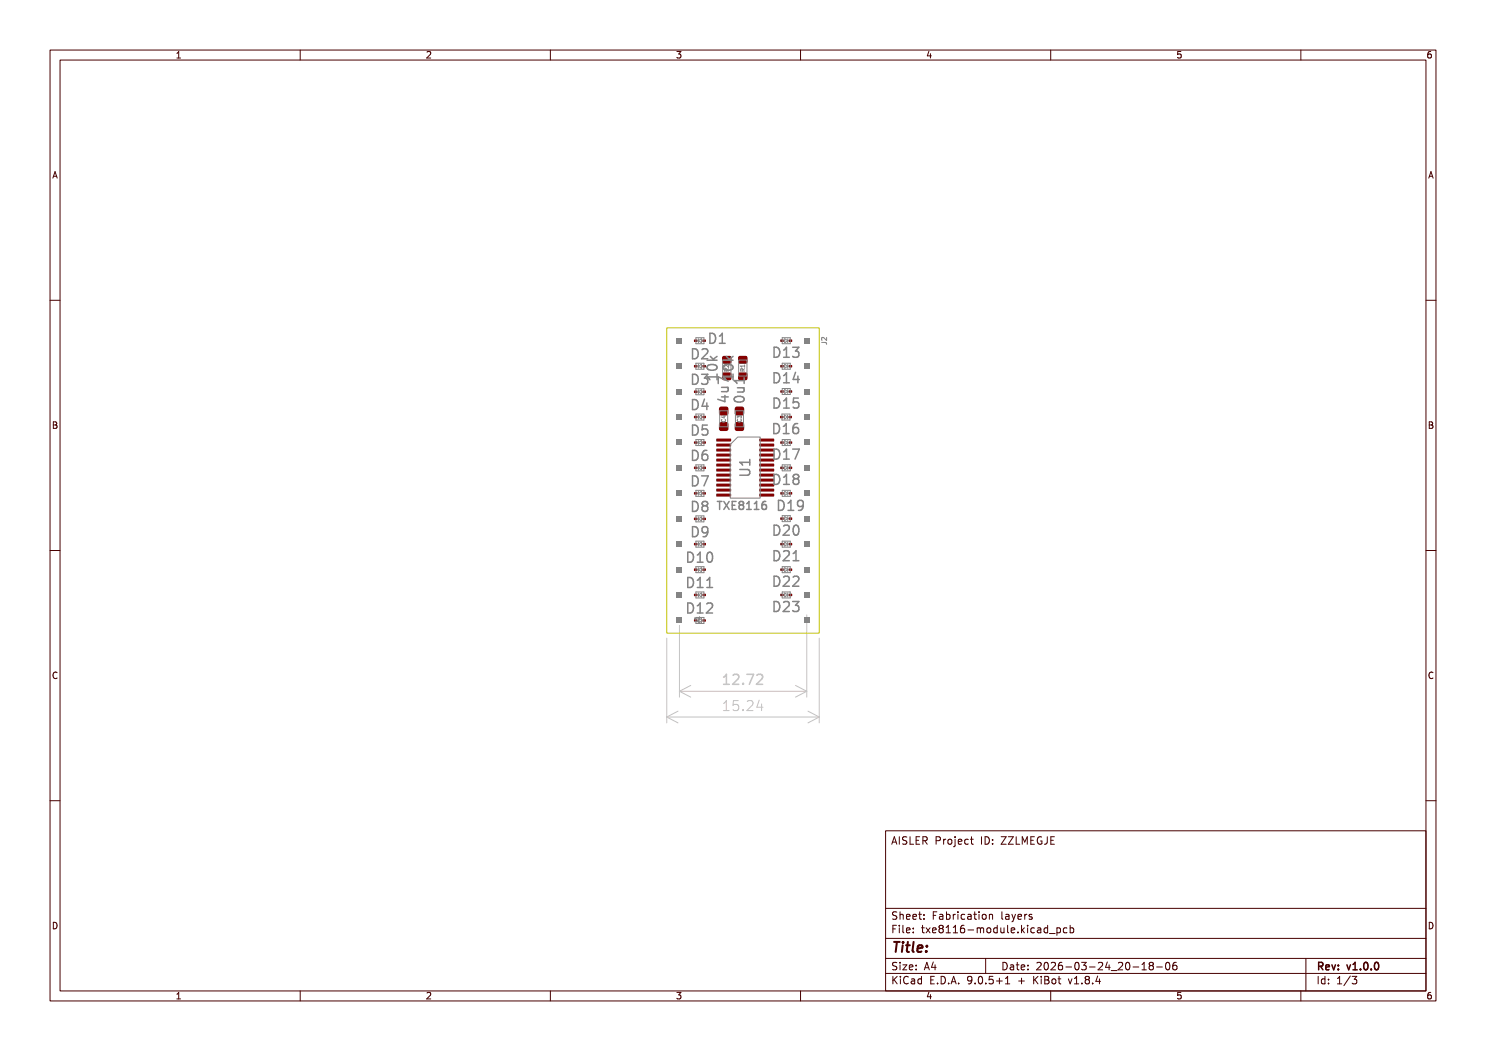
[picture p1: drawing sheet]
<svg xmlns="http://www.w3.org/2000/svg" width="297mm" height="210mm" viewBox="0 0 297 210" stroke-linecap="round" stroke-linejoin="round" font-family="sans-serif">
<g fill="#840000">
<path d="M143.8 84.5l.3-.2 1.4 .2 .1 .3-.1 1.2-.4 .1-1.3-.1-.1-.3z" fill-rule="evenodd"/>
<path d="M143.8 81.4l.3-.2 1.4 .2 .1 .3-.1 1.2-.4 .1-1.3-.1-.1-.3z" fill-rule="evenodd"/>
<path d="M157.6 83.1h.6l.1 .4-.7 .1z" fill-rule="evenodd"/>
<path d="M155.9 83.1h.6l.1 .4-.6 .1z" fill-rule="evenodd"/>
<path d="M138.7 73l.6-.1 .1 .5h-.6z" fill-rule="evenodd"/>
<path d="M140.4 73l.6-.1 .1 .5h-.7z" fill-rule="evenodd"/>
<path d="M138.7 98.4l.6-.1 .1 .5h-.6z" fill-rule="evenodd"/>
<path d="M140.4 98.4l.6-.1 .1 .5h-.7z" fill-rule="evenodd"/>
<path d="M157.7 73l.6-.1v.5h-.6z" fill-rule="evenodd"/>
<path d="M156 73l.6-.1 .1 .5h-.7z" fill-rule="evenodd"/>
<path d="M138.7 88.2h.6l.1 .4-.6 .1z" fill-rule="evenodd"/>
<path d="M140.4 88.2h.6l.1 .4-.7 .1z" fill-rule="evenodd"/>
<path d="M138.7 108.5h.6l.1 .4-.6 .1z" fill-rule="evenodd"/>
<path d="M140.4 108.5h.6l.1 .4-.7 .1z" fill-rule="evenodd"/>
<path d="M157.7 113.6h.6v.4l-.6 .1z" fill-rule="evenodd"/>
<path d="M156 113.6h.6l.1 .4-.7 .1z" fill-rule="evenodd"/>
<path d="M138.7 123.8l.6-.1 .1 .5h-.6z" fill-rule="evenodd"/>
<path d="M140.4 123.8l.6-.1 .1 .5h-.7z" fill-rule="evenodd"/>
<path d="M144.4 71.2l.3-.1 1.4 .1 .1 .3-.1 1.1-.3 .1-1.4-.1-.1-.3z" fill-rule="evenodd"/>
<path d="M144.4 74.5l.3-.1 1.4 .1 .1 .3-.1 1.1-.3 .1-1.4-.1-.1-.3z" fill-rule="evenodd"/>
<path d="M157.7 78h.6v.4l-.6 .1z" fill-rule="evenodd"/>
<path d="M156 78h.6l.1 .4-.7 .1z" fill-rule="evenodd"/>
<path d="M157.7 98.4l.6-.1v.5h-.6z" fill-rule="evenodd"/>
<path d="M156 98.4l.6-.1 .1 .5h-.7z" fill-rule="evenodd"/>
<path d="M143.2 87.7l2.8-.1 .1 .1v.4l-.1 .1h-2.7l-.1-.1z" fill-rule="evenodd"/>
<path d="M143.2 88.7l2.8-.1 .1 .1v.4l-.1 .1h-2.7l-.2-.1z" fill-rule="evenodd"/>
<path d="M143.2 89.7l2.8-.1 .1 .1v.4l-.1 .1h-2.7l-.1-.1z" fill-rule="evenodd"/>
<path d="M143.2 90.7l2.8-.1 .1 .1v.4l-.1 .1h-2.7l-.1-.1z" fill-rule="evenodd"/>
<path d="M143.2 91.7l2.8-.1 .1 .1v.4l-.1 .1h-2.7l-.2-.1z" fill-rule="evenodd"/>
<path d="M143.2 92.7l2.8-.1 .1 .1v.4l-.1 .1h-2.7l-.1-.1z" fill-rule="evenodd"/>
<path d="M143.2 93.7l2.8-.1 .1 .1v.4l-.1 .1h-2.7l-.1-.1z" fill-rule="evenodd"/>
<path d="M143.2 94.7l2.8-.1 .1 .1v.4l-.1 .1h-2.7l-.2-.1z" fill-rule="evenodd"/>
<path d="M143.2 95.7l2.8-.1 .1 .1v.4l-.1 .1h-2.7l-.1-.1z" fill-rule="evenodd"/>
<path d="M143.2 96.7l2.8-.1 .1 .1v.4l-.1 .1h-2.7l-.1-.1z" fill-rule="evenodd"/>
<path d="M143.2 97.7l2.8-.1 .1 .1v.4l-.1 .1h-2.7l-.2-.1z" fill-rule="evenodd"/>
<path d="M143.2 98.7l2.8-.1 .1 .1v.4l-.1 .1h-2.7l-.1-.1z" fill-rule="evenodd"/>
<path d="M151.8 98.7l2.8-.1 .1 .1v.4l-.1 .1h-2.7l-.1-.1z" fill-rule="evenodd"/>
<path d="M151.8 97.7l2.8-.1 .1 .1v.4l-.1 .1h-2.7l-.2-.1z" fill-rule="evenodd"/>
<path d="M151.8 96.7l2.8-.1 .1 .1v.4l-.1 .1h-2.7l-.1-.1z" fill-rule="evenodd"/>
<path d="M151.8 95.7l2.8-.1 .1 .1v.4l-.1 .1h-2.7l-.1-.1z" fill-rule="evenodd"/>
<path d="M151.8 94.7l2.8-.1 .1 .1v.4l-.1 .1h-2.7l-.2-.1z" fill-rule="evenodd"/>
<path d="M151.8 93.7l2.8-.1 .1 .1v.4l-.1 .1h-2.7l-.1-.1z" fill-rule="evenodd"/>
<path d="M151.8 92.7l2.8-.1 .1 .1v.4l-.1 .1h-2.7l-.1-.1z" fill-rule="evenodd"/>
<path d="M151.8 91.7l2.8-.1 .1 .1v.4l-.1 .1h-2.7l-.2-.1z" fill-rule="evenodd"/>
<path d="M151.8 90.7l2.8-.1 .1 .1v.4l-.1 .1h-2.7l-.1-.1z" fill-rule="evenodd"/>
<path d="M151.8 89.7l2.8-.1 .1 .1v.4l-.1 .1h-2.7l-.1-.1z" fill-rule="evenodd"/>
<path d="M151.8 88.7l2.8-.1 .1 .1v.4l-.1 .1h-2.7l-.2-.1z" fill-rule="evenodd"/>
<path d="M151.8 87.7l2.8-.1 .1 .1v.4l-.1 .1h-2.7l-.1-.1z" fill-rule="evenodd"/>
<path d="M157.7 118.7l.6-.1v.5h-.6z" fill-rule="evenodd"/>
<path d="M156 118.7l.6-.1 .1 .5h-.7z" fill-rule="evenodd"/>
<path d="M157.7 88.2h.6v.4l-.6 .1z" fill-rule="evenodd"/>
<path d="M156 88.2h.6l.1 .4-.7 .1z" fill-rule="evenodd"/>
<path d="M157.7 93.3l.6-.1v.5h-.6z" fill-rule="evenodd"/>
<path d="M156 93.3l.6-.1 .1 .5h-.7z" fill-rule="evenodd"/>
<path d="M147 84.5l.3-.2 1.3 .2 .1 .3-.1 1.2-.3 .1-1.3-.1-.2-.3z" fill-rule="evenodd"/>
<path d="M147 81.4l.3-.2 1.3 .2 .1 .3-.1 1.2-.3 .1-1.3-.1-.2-.3z" fill-rule="evenodd"/>
<path d="M157.7 108.5h.6v.4l-.6 .1z" fill-rule="evenodd"/>
<path d="M156 108.5h.6l.1 .4-.7 .1z" fill-rule="evenodd"/>
<path d="M138.7 118.7l.6-.1 .1 .5h-.6z" fill-rule="evenodd"/>
<path d="M140.4 118.7l.6-.1 .1 .5h-.7z" fill-rule="evenodd"/>
<path d="M138.7 83.1h.6l.1 .4-.6 .1z" fill-rule="evenodd"/>
<path d="M140.4 83.1h.6l.1 .4-.7 .1z" fill-rule="evenodd"/>
<path d="M138.7 93.3l.6-.1 .1 .5h-.6z" fill-rule="evenodd"/>
<path d="M140.4 93.3l.6-.1 .1 .5h-.7z" fill-rule="evenodd"/>
<path d="M147.6 71.2l.3-.1 1.4 .1 .1 .3-.1 1.1-.3 .1-1.4-.1-.1-.3z" fill-rule="evenodd"/>
<path d="M147.6 74.5l.3-.1 1.4 .1 .1 .3-.1 1.1-.3 .1-1.4-.1-.1-.3z" fill-rule="evenodd"/>
<path d="M138.7 67.9l.6-.1 .1 .5h-.6z" fill-rule="evenodd"/>
<path d="M140.4 67.9l.6-.1 .1 .5h-.7z" fill-rule="evenodd"/>
<path d="M157.7 103.4h.6v.4l-.6 .1z" fill-rule="evenodd"/>
<path d="M156 103.4h.6l.1 .4-.7 .1z" fill-rule="evenodd"/>
<path d="M157.7 67.9l.6-.1v.5h-.6z" fill-rule="evenodd"/>
<path d="M156 67.9l.6-.1 .1 .5h-.7z" fill-rule="evenodd"/>
<path d="M138.7 78.1l.6-.1 .1 .5h-.6z" fill-rule="evenodd"/>
<path d="M140.4 78.1l.6-.1 .1 .5h-.7z" fill-rule="evenodd"/>
<path d="M138.7 113.6h.6l.1 .4-.6 .1z" fill-rule="evenodd"/>
<path d="M140.4 113.6h.6l.1 .4-.7 .1z" fill-rule="evenodd"/>
<path d="M138.7 103.5l.6-.1 .1 .5h-.6z" fill-rule="evenodd"/>
<path d="M140.4 103.5l.6-.1 .1 .5h-.7z" fill-rule="evenodd"/>
</g>
<path d="M144.6 136.7h1.2M144.6 135.3l.6-.6v2M146.5 134.9l.3-.2 .7 .1a.54 .54 0 0 1 .1 .8l-1.2 1.1h1.3M148.5 136.5v.2M149.3 134.7h1.3l-.8 2M151.3 134.9l.3-.2 .6 .1a.54 .54 0 0 1 .1 .8l-1.1 1.1h1.2" fill="none" stroke="#c2c2c2" stroke-width=".3"/>
<g fill="none" stroke="#c2c2c2" stroke-width=".2">
<path d="M133.3 127.5v16.9M135.8 125v14.3M135.8 138.1h25.4M135.8 138.1l2.3 1.2M138.1 137l-2.3 1.1M147.5 140h-.9l-.1 .9 .3-.1h.7l.1 .3-.1 .7-.2 .2h-.5l-.3-.2M151.7 139.9l-.4 1.4h1.2M159 137l2.2 1.1M161.2 122.9v16.4M161.2 138.1l-2.2 1.2M163.7 127.5v16.9M133.3 143.3h30.4"/>
<path d="M133.3 143.3l2.2 1.1M135.5 142.1l-2.2 1.2M144.6 142h1.1M144.6 140.6l.6-.6v2M148.5 141.8v.2M149.4 140.2l.2-.2 .7 .1a.54 .54 0 0 1 .1 .7l-1.1 1.2h1.2M152.2 140.7v1.3M161.5 142.1l2.2 1.2M163.7 143.3l-2.2 1.1"/>
</g>
<g fill="none" stroke="#848484" stroke-width=".3">
<path d="M138.4 69.7a1.01 1.01 0 0 1 1.2 1 1.01 1.01 0 0 1-1.2 1zM138.4 74.8a1.01 1.01 0 0 1 1.2 1 1.01 1.01 0 0 1-1.2 1zM138.4 79.8a1.01 1.01 0 0 1 1.2 1 1.01 1.01 0 0 1-1.2 1zM140.2 74.8h1.3l-.7 .8a.54 .54 0 0 1 .7 .3v.5l-.2 .3-.8 .1-.3-.2M140.3 69.9l.3-.2 .7 .1a.54 .54 0 0 1 .1 .7l-1.2 1.2h1.3M140.8 79.7l-.5 1.5h1.3M141.3 72h2M141.4 73.1a1.33 1.33 0 0 1 1.9 .2v.2a1.25 1.25 0 0 1-2 0zM141.9 66.6a1.01 1.01 0 0 1 1.1 1 1.01 1.01 0 0 1-1.1 1zM142 71.2l.7 .8M143.3 74.7v1.2M143.3 75.3h-2l.6 .6"/>
<path d="M143.3 71.2l-.8 .6M143.8 68.6h1.1M143.8 67.2l.6-.6v2M144.2 79.3h1.4M144.2 77.4h1.4M144.5 72h2M144.6 73.1a1.33 1.33 0 0 1 1.9 .2v.2a1.25 1.25 0 0 1-2 0zM144.9 79v1.3l-1.4-.5M145.2 71.2l.7 .8M145.4 77.4a.5 .5 0 0 1-.1 .9h-1.1M145.6 76.2l-2-.9v1.3M146.5 75.3h-2l.6 .6"/>
<path d="M146.5 74.7v1.2M146.5 71.2l-.8 .6M146.8 79.5a1.33 1.33 0 0 1 1.9 .2v.2a1.25 1.25 0 0 1-2 0zM147.4 77.5h1.3M148.5 77.5a.5 .5 0 0 1-.1 .8h-1M148.7 75.5v1.1M148.7 76.1h-2l.6 .5M154.7 69.4a1.01 1.01 0 0 1 1.2 1 1.01 1.01 0 0 1-1.2 1zM154.7 74.5a1.01 1.01 0 0 1 1.2 1 1.01 1.01 0 0 1-1.2 1zM154.7 79.5a1.01 1.01 0 0 1 1.2 1 1.01 1.01 0 0 1-1.2 1zM156.6 76.5h1.2M156.6 70l.6-.6v2"/>
<path d="M156.6 75.1l.6-.6v2M156.6 71.4h1.2M158.4 69.4h1.3l-.7 .8a.54 .54 0 0 1 .7 .3v.5l-.2 .3-.8 .1-.3-.2M159 74.4l-.5 1.4h1.3M159.5 75.2v1.3M159.6 79.5h-1l-.1 1 .3-.2 .7 .1 .2 .3-.1 .6-.3 .2h-.5l-.3-.2M138.4 84.9a1.01 1.01 0 0 1 1.2 1 1.01 1.01 0 0 1-1.2 1zM138.4 90a1.01 1.01 0 0 1 1.2 1 1.01 1.01 0 0 1-1.2 1zM138.4 95.1a1.01 1.01 0 0 1 1.2 1 1.01 1.01 0 0 1-1.2 1zM140.2 95.1h1.4l-.9 2M141.3 90a.79 .79 0 0 0-1 .8v.8l.2 .3 .6 .1 .3-.2 .1-.7-.2-.3h-.6l-.4 .3M141.3 80.5v1.3"/>
<path d="M141.4 84.9h-1l-.1 1 .3-.2 .7 .1 .2 .3-.1 .6-.3 .2h-.5l-.3-.2M147.9 93.8h1.6l.4 .4v.4l-.4 .4h-1.6M149.9 92.4h-2l.5 .6M149.9 91.8v1.2M154.7 84.6a1.01 1.01 0 0 1 1.1 1 1.01 1.01 0 0 1-1.1 1zM154.7 94.8a1.01 1.01 0 0 1 1.2 1 1.01 1.01 0 0 1-1.2 1zM154.7 89.7a1.01 1.01 0 0 1 1.2 1 1.01 1.01 0 0 1-1.2 1zM155.6 100a1.01 1.01 0 0 1 1.1 1 1.01 1.01 0 0 1-1.1 1zM156.6 86.6h1.1M156.6 85.2l.5-.6v2M156.6 80.1l.6-.6v2M156.6 90.3l.6-.6v2"/>
<path d="M156.6 95.4l.6-.6v2M156.6 81.5h1.2M156.6 91.7h1.2M156.6 96.8h1.2M158.4 89.7h1.4l-.9 2M158.9 95.6l-.4-.3 .1-.3 .3-.2 .6 .1 .2 .3-.1 .3-.3 .1M158.9 95.6l-.4 .4v.4l.4 .4h.4l.4-.4v-.4l-.4-.4M158.9 95.6h.4M159.4 84.6a.79 .79 0 0 0-.9 .9v.8l.2 .2 .5 .1 .3-.2 .1-.6-.2-.3-.5-.1-.4 .4M137.5 110.3a1.01 1.01 0 0 1 1.1 1 1.01 1.01 0 0 1-1.1 1zM137.5 115.4a1.01 1.01 0 0 1 1.1 1 1.01 1.01 0 0 1-1.1 1zM138.4 100.2a1.01 1.01 0 0 1 1.2 1 1.01 1.01 0 0 1-1.2 1z"/>
<path d="M138.4 105.2a1.01 1.01 0 0 1 1.2 1 1.01 1.01 0 0 1-1.2 1zM139.4 110.9l.5-.6v2M139.4 116l.5-.6v2M139.4 117.4h1.1M139.4 112.3h1.1M140.7 101l-.4-.3 .1-.3 .3-.2h.4l.4 .4-.1 .3-.3 .1M140.7 101l-.4 .4v.4l.4 .4h.4l.4-.4v-.4l-.4-.4M140.7 101h.4M141.3 117.4h1.1M141.3 116l.5-.6v2M141.5 106.1l-.4 .4-.6-.1-.2-.3v-.5l.2-.3 .6-.1 .3 .2a1.32 1.32 0 0 1-.5 1.8h-.4M141.5 110.5l.4-.2a1.25 1.25 0 0 1 0 2h-.2a1.22 1.22 0 0 1-.2-1.8z"/>
<path d="M143.4 100.2h.9M143.8 100.2v1.6M144.7 100.2l1 1.6M145.7 100.2l-1 1.6M146.3 101h.6M147.1 100.2h-.8v1.6h.8M148 100.9l-.3-.3 .3-.4h.3l.3 .3-.3 .4M148 100.9l-.3 .3 .1 .4 .2 .2 .5-.1 .1-.2v-.3l-.3-.3M148 100.9h.3M149.2 101.8h1M149.2 100.7l.5-.5v1.6M150.8 101.8h.9"/>
<path d="M150.8 100.7l.4-.5v1.6M153 100.2a.64 .64 0 0 0-.7 .7v.6l.1 .2 .5 .1 .2-.2 .1-.5-.2-.2-.4-.1-.3 .3M154.7 104.9a1.01 1.01 0 0 1 1.2 1 1.01 1.01 0 0 1-1.2 1zM154.7 110a1.01 1.01 0 0 1 1.2 1 1.01 1.01 0 0 1-1.2 1zM154.7 115.1a1.01 1.01 0 0 1 1.2 1 1.01 1.01 0 0 1-1.2 1zM156.6 115.3l.3-.2 .7 .1a.54 .54 0 0 1 .1 .8l-1.2 1.1h1.3M156.6 105.1l.3-.2 .7 .1a.54 .54 0 0 1 .1 .8l-1.2 1.1h1.3M156.6 110.2l.3-.2 .7 .1a.54 .54 0 0 1 .1 .8l-1.2 1.1h1.3M157.5 102h1.1M157.5 100.6l.6-.6v2M158.5 115.3l.3-.2 .7 .1a.54 .54 0 0 1 .1 .8l-1.2 1.1h1.3M158.5 112h1.2"/>
<path d="M158.5 110.6l.6-.6v2M158.8 105l.4-.1a1.25 1.25 0 0 1 0 2h-.2a1.33 1.33 0 0 1-.2-1.9zM160.5 100.8l-.3 .4-.6-.1-.2-.3v-.4l.2-.3 .6-.1 .2 .2a1.32 1.32 0 0 1-.4 1.8h-.4M137.5 120.5a1.01 1.01 0 0 1 1.1 1 1.01 1.01 0 0 1-1.1 1zM139.4 122.5h1.1M139.4 121.1l.5-.6v2M141.3 120.7l.3-.2 .6 .1a.54 .54 0 0 1 .1 .7l-1.1 1.2h1.2M154.7 120.2a1.01 1.01 0 0 1 1.2 1 1.01 1.01 0 0 1-1.2 1zM156.6 120.4l.3-.2 .7 .1a.54 .54 0 0 1 .1 .7l-1.2 1.2h1.3M158.4 120.2h1.3l-.7 .8a.54 .54 0 0 1 .7 .3v.5l-.2 .3-.8 .1-.3-.2"/>
</g>
<g fill="none" stroke="#848484" stroke-width=".2">
<path d="M139.1 72.6h1.6v1.2h-1.6zM139.4 73.2h.2M139.6 73.2l.6-.4v.8zM139.6 72.8v.8M140.2 73.2h.2M144.4 72h1.7v3.1h-1.7zM145.2 74.1v-.3l-.3-.1-.1 .4h.8M145.6 73.7l-.4 .2M145.6 72.9v.5l-.5-.5-.3 .2 .1 .3M148.4 74.1v-.3l-.3-.1-.1 .4h.8M148.8 73.7l-.4 .2M148.8 72.9v.5"/>
<path d="M148.8 73.2h-.8l.3 .2M156.3 72.6h1.6v1.2h-1.6zM156.6 73.2h.2M156.8 72.8l.6 .4-.6 .4zM157.4 73.2h.2M157.4 72.8v.8M164.2 68.4l.9 .1 .1 .3M165.2 67.4v.6l-.7-.6-.3 .2 .1 .4M139.1 87.8h1.6v1.2h-1.6zM139.1 98h1.6v1.2h-1.6zM139.4 98.6h.2M139.4 88.4h.2"/>
<path d="M139.6 88v.8M139.6 98.2v.8M139.6 88.4l.6-.4v.8zM139.6 98.6l.6-.4v.8zM140.2 98.6h.2M140.2 88.4h.2M143.8 82.1h1.6v3.2h-1.6zM144.3 83.8a.35 .35 0 0 0 .3 .5 .35 .35 0 0 0 .3-.5M144.5 83.1h.5M144.7 83v.5l-.5-.2M147.4 83.5v-.4l.3 .2v-.2h.4v.4M147.4 83.8a.35 .35 0 0 0 .4 .5 .35 .35 0 0 0 .3-.5"/>
<path d="M156.3 82.7h1.6v1.2h-1.6zM156.6 83.3h.2M156.8 82.9l.6 .4-.6 .4zM157.4 83.3h.2M157.4 82.9v.8M139.1 108.1h1.6v1.2h-1.6zM139.4 108.7h.2M139.6 108.3v.8M139.6 108.7l.6-.4v.8zM140.2 108.7h.2M156.3 113.2h1.6v1.2h-1.6zM156.6 113.8h.2"/>
<path d="M156.8 113.4l.6 .4-.6 .4zM157.4 113.4v.8M157.4 113.8h.2M138.8 124.2l.9 .1 .1 .3M139.1 123.4h1.6v1.2h-1.6zM139.4 124h.2M139.6 123.6v.8M139.6 124l.6-.4v.8zM139.8 123.2v.6M139.8 123.5h-1l.3 .3M140.2 124h.2"/>
</g>
<g fill="#848484">
<path d="M160.7 67.6h1v1h-1z" fill-rule="evenodd"/>
<path d="M160.7 72.7h1v1h-1z" fill-rule="evenodd"/>
<path d="M160.7 77.7h1v1.1h-1z" fill-rule="evenodd"/>
<path d="M160.7 82.8h1v1h-1z" fill-rule="evenodd"/>
<path d="M160.7 87.9h1v1h-1z" fill-rule="evenodd"/>
<path d="M160.7 93h1v1h-1z" fill-rule="evenodd"/>
<path d="M160.7 98.1h1v1h-1z" fill-rule="evenodd"/>
<path d="M160.7 103.1h1v1.1h-1z" fill-rule="evenodd"/>
<path d="M160.7 108.2h1v1h-1z" fill-rule="evenodd"/>
<path d="M160.7 113.3h1v1h-1z" fill-rule="evenodd"/>
<path d="M160.7 118.4h1v1h-1z" fill-rule="evenodd"/>
<path d="M160.7 123.5h1v1h-1z" fill-rule="evenodd"/>
</g>
<g fill="none" stroke="#848484" stroke-width=".2">
<path d="M156.3 77.6h1.6v1.2h-1.6zM156.6 78.2h.2M156.8 77.8l.6 .4-.6 .4zM157.4 78.2h.2M157.4 77.8v.8M145.9 88.8l1.5-1.5h4.5v12.2h-6zM156.3 87.8h1.6v1.2h-1.6zM156.3 92.9h1.6v1.2h-1.6zM156.3 98h1.6v1.2h-1.6zM156.6 88.4h.2M156.6 93.5h.2M156.6 98.6h.2"/>
<path d="M156.8 88l.6 .4-.6 .4zM156.8 93.1l.6 .4-.6 .4zM156.8 98.2l.6 .4-.6 .4zM157.4 88v.8M157.4 93.1v.8M157.4 88.4h.2M157.4 93.5h.2M157.4 98.2v.8M157.4 98.6h.2M156.3 118.3h1.6v1.2h-1.6zM156.6 118.9h.2M156.8 118.5l.6 .4-.6 .4z"/>
<path d="M157.4 118.5v.8M157.4 118.9h.2"/>
</g>
<g fill="#848484">
<path d="M135.3 67.6h1v1h-1z" fill-rule="evenodd"/>
<path d="M135.3 72.7h1v1h-1z" fill-rule="evenodd"/>
<path d="M135.3 77.7h1v1.1h-1z" fill-rule="evenodd"/>
<path d="M135.3 82.8h1v1h-1z" fill-rule="evenodd"/>
<path d="M135.3 87.9h1v1h-1z" fill-rule="evenodd"/>
<path d="M135.3 93h1v1h-1z" fill-rule="evenodd"/>
<path d="M135.3 98.1h1v1h-1z" fill-rule="evenodd"/>
<path d="M135.3 103.1h1v1.1h-1z" fill-rule="evenodd"/>
<path d="M135.3 108.2h1v1h-1z" fill-rule="evenodd"/>
<path d="M135.3 113.3h1v1h-1z" fill-rule="evenodd"/>
<path d="M135.3 118.4h1v1h-1z" fill-rule="evenodd"/>
<path d="M135.3 123.5h1v1h-1z" fill-rule="evenodd"/>
</g>
<g fill="none" stroke="#848484" stroke-width=".2">
<path d="M139.1 67.5h1.6v1.2h-1.6zM139.1 77.7h1.6v1.2h-1.6zM139.4 68.1h.2M139.4 78.3h.2M139.6 67.7v.8M139.6 77.9v.8M139.6 68.1l.6-.4v.8zM139.6 78.3l.6-.4v.8zM140.2 68.1h.2M140.2 78.3h.2M147.6 72h1.7v3.1h-1.7zM156.3 67.5h1.6v1.2h-1.6z"/>
<path d="M156.6 68.1h.2M156.8 67.7l.6 .4-.6 .4zM157.4 67.7v.8M157.4 68.1h.2M139.1 82.7h1.6v1.2h-1.6zM139.1 92.9h1.6v1.2h-1.6zM139.4 83.3h.2M139.4 93.5h.2M139.6 82.9v.8M139.6 93.1v.8M139.6 83.3l.6-.4v.8zM139.6 93.5l.6-.4v.8z"/>
<path d="M140.2 83.3h.2M140.2 93.5h.2M147 82.1h1.6v3.2h-1.6zM139.1 103.1h1.6v1.2h-1.6zM139.1 118.3h1.6v1.2h-1.6zM139.1 113.2h1.6v1.2h-1.6zM139.4 103.7h.2M139.4 118.9h.2M139.4 113.8h.2M139.6 103.3v.8M139.6 103.7l.6-.4v.8zM139.6 118.9l.6-.4v.8z"/>
<path d="M139.6 113.4v.8M139.6 118.5v.8M139.6 113.8l.6-.4v.8zM140.2 103.7h.2M140.2 118.9h.2M140.2 113.8h.2M156.3 108.1h1.6v1.2h-1.6zM156.3 103h1.6v1.2h-1.6zM156.6 108.7h.2M156.6 103.6h.2M156.8 103.2l.6 .4-.6 .4zM156.8 108.3l.6 .4-.6 .4z"/>
<path d="M157.4 108.7h.2M157.4 103.2v.8M157.4 108.3v.8M157.4 103.6h.2"/>
</g>
<path d="M133.3 65.5h30.4v61h-30.4z" fill="none" stroke="#c2c200" stroke-width=".2"/>
<g fill="none" stroke="#480000" stroke-width=".2">
<path d="M10 10h277v190h-277zM12 12h273v186h-273zM35.3 11.6h.8M35.3 10.7l.4-.4v1.3M60 10v2M85.3 10.4l.5-.1 .3 .4-.8 .9h.8M110 10v2M135.3 10.3h.8l-.4 .5 .3 .1v.6l-.2 .1-.5-.1M160 10v2M185.7 10.2l-.4 1h.9M186 10.7v.9M210 10v2"/>
<path d="M236 10.3h-.6l-.1 .6 .2-.1 .5 .1 .1 .1-.1 .5-.2 .1-.5-.1M260 10v2M286 10.3l-.4 .1-.2 .2-.1 .7 .3 .3 .4-.1 .1-.5-.1-.1-.4-.1-.3 .2M10.6 35.6l.4-1.3 .4 1.3M10.7 35.2h.6M285.6 35.6l.4-1.3 .4 1.3M285.7 35.2h.6M10 60h2M285 60h2M10.7 84.3h.4l.2 .2-.2 .4 .2 .1 .1 .3-.2 .3h-.5zM10.7 84.9h.4M285.7 84.3h.4l.2 .2-.2 .4 .2 .1 .1 .3-.2 .3h-.5z"/>
<path d="M285.7 84.9h.4M10 110h2M285 110h2M11.4 134.4a.62 .62 0 0 0-.9 .5 .62 .62 0 0 0 .7 .7l.2-.1M286.4 134.4a.62 .62 0 0 0-.9 .5 .62 .62 0 0 0 .7 .7l.2-.1M10 160h2M285 160h2M177 166h108v32h-108zM178.2 168.7l.5-1.5 .5 1.5M178.4 168.3h.7M179.7 167.2v1.5M181.2 167.3l-.5-.1-.2 .1v.5l.6 .3 .1 .3-.2 .3-.6-.1"/>
<path d="M181.9 167.2v1.5h.7M183.1 167.9h.5M183.8 167.2h-.7v1.5h.7M184.5 168l.7-.1 .1-.2-.1-.4-.2-.1h-.5v1.5M184.8 168l.5 .7M187.1 168l.7-.1 .2-.2-.1-.4-.2-.1h-.6v1.5M188.6 167.7v1M189 167.7l-.4 .3M189.5 167.8l.2-.1 .5 .1v.6l-.1 .2-.4 .1-.2-.1zM190.9 167.2v.1M190.9 167.7v1.3l-.3 .2M191.5 168.2l.7-.1v-.3l-.5-.1-.2 .2 .1 .7h.6"/>
<path d="M193.5 167.8l-.4-.1-.3 .3 .2 .6h.5M194 167.7h.5M194.2 167.2v1.3l.3 .2M196.2 167.2v1.5M196.9 167.2a.76 .76 0 0 1 .9 .7 .76 .76 0 0 1-.9 .8zM198.4 167.8v.1M198.4 168.6v.1M200.1 167.2h1l-1 1.5h1M201.5 167.2h1l-1 1.5h1M203.1 167.2v1.5h.7M204.3 168.7v-1.5l.5 1.1 .5-1.1v1.5M206 167.9h.5"/>
<path d="M206.7 167.2h-.7v1.5h.7M208.2 167.3a.7 .7 0 0 0-.9 .6 .7 .7 0 0 0 .9 .7v-.5h-.2M209.3 167.2v1.1a.48 .48 0 0 1-.6 .4M210 167.9h.5M210.7 167.2h-.7v1.5h.7M10.7 184.3a.66 .66 0 0 1 .7 .6 .66 .66 0 0 1-.7 .7zM35.3 198.7l.4-.4v1.3M35.3 199.6h.8M60 198v2M85.3 198.4l.5-.1 .3 .4-.8 .9h.8M110 198v2M135.3 198.3h.8l-.4 .5 .3 .1v.6l-.2 .1-.5-.1"/>
<path d="M160 198v2M177 194.5h108M177 191.5h108M177 187.5h108M177 181.5h108M178.5 195.1v1.5M178.5 185.6h.5M178.7 195.7l.6 .9M179.2 184.9h-.7v1.5M179.2 192.4l-.5-.1-.2 .1v.5l.6 .3 .1 .3-.2 .3-.6-.1M179.2 182.3l-.5-.1-.2 .1v.5l.6 .3 .1 .3-.2 .3-.6-.1M179.3 195.1l-.8 .9"/>
<path d="M179.7 184.9v.1M179.7 185.4v1M179.9 182.2v1.5M179.9 192.3v.1M179.9 192.8v1M179.9 182.8l.2-.1 .4 .1v.9M180 195.1v.1M180 195.6v1M180.5 192.8h.7l-.7 1h.7M180.5 184.9v1.3l.2 .2M181.2 185.9l.7-.2-.1-.2-.4-.1-.2 .2v.7h.6M181.2 183.2l.7-.1-.1-.3-.4-.1-.2 .2v.7h.6"/>
<path d="M181.5 195.2a.71 .71 0 0 0-1 .5 .71 .71 0 0 0 .7 .9l.3-.1M181.7 193.3l.8-.1-.1-.3-.4-.1-.3 .2 .1 .7h.6M182.2 195.7h.5l.1 .9M182.5 183.2l.7-.1-.1-.3-.4-.1-.2 .2v.7h.6M182.5 186.3v.1M182.5 185.5v.1M182.8 196h-.5l-.2 .2 .2 .4 .5-.1M183.1 193.7v.1M183.1 192.9v.1M183.6 182.7h.6M183.8 182.2v1.3l.4 .2M184.2 195.7l-.5-.1-.2 .3 .1 .6h.6"/>
<path d="M184.2 195.1v1.5M184.2 185.4h.5M184.4 184.9v1.3l.3 .2M184.7 183.6v.1M184.7 182.8v.1M184.7 193.8l.5-1.5 .5 1.5M184.9 193.4h.7M185.1 185.4l.8 1M185.7 198.2l-.4 1h.9M185.9 185.4l-.8 1M186 198.7v.9M186 195.8h.5"/>
<path d="M186.4 185.9l.7-.2-.1-.2-.4-.1-.2 .2 .1 .7h.5M186.5 192.2l-.3 1.1h.9M186.5 182.9h.5M186.7 195.1h-.7v1.5h.7M186.9 192.8v1M187.2 182.2h-.7v1.5M187.4 196.5v.1M187.8 182.8h.6l.1 .9M188 185.5l-.3-.2 .3-.4h.2l.3 .3-.3 .3M188 185.5l-.3 .3v.3l.3 .3h.2l.3-.3v-.3l-.3-.3M188 185.5h.2M188.1 195.1a.76 .76 0 0 1 .9 .7 .76 .76 0 0 1-.9 .8z"/>
<path d="M188.5 183.1h-.5l-.3 .2 .3 .4 .5-.1M189.1 186.4h.9M189.1 185.3l.4-.4v1.5M189.2 182.8l.4-.1 .3 .3-.2 .6h-.5M189.2 182.2v1.5M189.6 196.5v.1M190.1 196.6l.5-1.5 .5 1.5M190.2 196.2h.8M190.5 185.3l.5-.4v1.5M190.5 186.4h.9M190.5 182.7v1M191 182.7l-.5 .3"/>
<path d="M191.5 182.2v.1M191.5 182.7v1M191.6 196.5v.1M192.7 184.9l-.5 .1a1.01 1.01 0 0 0 0 1.4l.5-.1 .1-.6-.3-.2h-.3l-.2 .2M192.8 182.8l-.4-.1-.3 .3 .1 .6h.6M193.5 185.8h1.1M193.5 182.8h.5l.1 .9M194.1 183.1h-.5l-.2 .2 .2 .4 .5-.1M194.2 195.7l-.2 .3h-.3l-.3-.3 .1-.5 .5-.1 .2 .1a.99 .99 0 0 1-.4 1.4h-.3M194.6 182.7h.6M194.8 182.2v1.3l.4 .2M194.9 196.5v.1"/>
<path d="M195.3 185.5l.4-.1 .3 .2M195.3 185.4v1M195.7 182.2v.1M195.7 195.2l.2-.1a.8 .8 0 0 1 .5 .7 .8 .8 0 0 1-.5 .8l-.2-.1-.2-.5zM195.7 182.7v1M196 185.6l.2-.2 .3 .1 .1 .9M196 185.6v.8M196.4 182.8l.2-.1 .4 .1 .1 .6-.1 .2-.4 .1-.2-.1zM197 191.5v3M197 196.5v.1M197.4 185.5l.3-.1 .3 .3v.4l-.3 .3-.3-.1-.2-.2zM197.7 182.8l.3-.1 .3 .1 .1 .9"/>
<path d="M197.7 182.7v1M198.5 195.1h-.8v.7l.2-.1h.5l.1 .3v.5l-.3 .1-.5-.1M199.2 196h1.1M199.3 185.5l-.4-.1-.3 .3 .1 .6h.6M199.3 184.9v1.5M199.7 195.4v1.2M200 185.4l.1 .9 .4 .1 .2-.1M200.2 182.2v1.3l.3 .2M200.5 192.3a.76 .76 0 0 1 .8 .7 .76 .76 0 0 1-.8 .8zM200.7 185.4v1M201 196.6h.8M201 195.5l.4-.4v1.5"/>
<path d="M201 182.8h.6l.1 .9M201.4 184.9v1.3l.2 .2M201.7 183.1h-.5l-.2 .2 .2 .4 .5-.1M202 192.9h.5l.1 .9M202.1 185.9l.7-.2-.1-.2-.4-.1-.2 .2 .1 .7h.5M202.2 182.7l.4 1M202.6 193.2h-.5l-.2 .2 .2 .4 .5-.1M202.6 183.7l-.4 .5M203 182.7l-.4 1M203.1 192.8h.6M203.3 192.3v1.3l.4 .2M203.5 183.2l.7-.1-.1-.3-.4-.1-.2 .2v.7h.6"/>
<path d="M203.5 186.3v.1M203.6 196h1.1M204.1 193.3l.7-.1-.1-.3-.4-.1-.2 .2 .1 .7h.5M204.2 184.9v1.5M204.2 195.4v1.2M204.3 185.8l.4 .6M204.7 185.4l-.5 .6M204.8 182.7v1M205.2 182.7l-.4 .3M205.4 184.9v.1M205.4 185.4v1M205.5 193.7v.1"/>
<path d="M205.5 192.9v.1M206.2 182.8l-.3-.1-.2 .2v.2l.5 .2v.3h-.5M206.6 195.1v1.5M206.7 185.5l-.4-.1-.3 .3 .2 .6h.5M206.8 195.7l.7 .9M207.2 192.4l.6-.1 .3 .4-.9 1.1h.9M207.4 185.5h.6v.9M207.5 195.1l-.9 .9M208 185.7l-.5 .1-.2 .2 .2 .4 .5-.1M208.1 195.1v.1M208.1 195.6v1M208.8 195.1l.7 .1 .1 .3-.3 .3a.4 .4 0 0 1 .4 .4 .4 .4 0 0 1-.3 .4h-.6z"/>
<path d="M208.8 195.8h.5M208.9 192.4l.1-.1a.8 .8 0 0 1 .5 .7 .8 .8 0 0 1-.5 .8 1 1 0 0 1-.1-1.4zM209.4 185.5l-.4-.1-.3 .3 .1 .6h.6M209.4 184.9v1.5M209.7 186.5h1.2M210 198v2M210.1 192.4l.6-.1 .3 .4-1 1.1h1M210.4 195.7l.3-.1 .3 .3v.4l-.3 .3-.3-.1-.2-.2zM211.2 185.5l.5-.1 .3 .3-.2 .6h-.6M211.2 185.4v1.5M211.5 195.6h.5M211.7 195.1v1.3l.3 .2"/>
<path d="M212.2 192.3l-.4 .1a1.01 1.01 0 0 0 0 1.4l.5-.1 .1-.5-.3-.3h-.3l-.3 .3M213 193.2h1.2M213.2 185.5l-.4-.1-.3 .3 .2 .6h.5M213.5 195.6l.4 1 .3-1M213.9 185.5l.4-.1 .3 .3-.1 .6h-.6M213.9 184.9v1.5M214.7 196.6h.9M214.7 195.5l.5-.4v1.5M215 192.4l.2-.1a.8 .8 0 0 1 .5 .7 .8 .8 0 0 1-.5 .8l-.2-.1-.2-.5zM216.2 192.3h.9l-.5 .6 .4 .1v.7l-.2 .1-.6-.1M216.2 196.5v.1M217.2 195.7l-.3-.3 .3-.3h.3l.2 .3-.2 .3"/>
<path d="M217.2 195.7l-.3 .3v.3l.3 .3h.3l.2-.3v-.3l-.2-.3M217.2 195.7h.3M217.7 193.2h1.2M218.4 196.5v.1M219.4 195l-.4 1.1h1M219.5 192.4l.6-.1 .3 .4-.9 1.1h.9M219.7 195.6v1M221.3 192.2l-.3 1.1h.9M221.7 192.8v1M222.1 193.9h1.1M223.5 192.4l.6-.1 .3 .4-.9 1.1h.9M225.1 192.4l.2-.1a.8 .8 0 0 1 .5 .7 .8 .8 0 0 1-.5 .8l-.2-.1-.1-.5z"/>
<path d="M226.5 193.2h1.1M228.2 193.8h.9M228.2 192.7l.5-.4v1.5M230 192.9l-.3-.2 .3-.4h.2l.3 .3-.3 .3M230 192.9l-.3 .3v.3l.3 .3h.2l.3-.3v-.3l-.3-.3M230 192.9h.2M231.2 193.2h1.1M233.1 192.4l.2-.1a.8 .8 0 0 1 .5 .7 .8 .8 0 0 1-.5 .8l-.2-.1-.1-.5zM235.1 192.3l-.4 .1a1.01 1.01 0 0 0 0 1.4l.5-.1v-.5l-.2-.3h-.3l-.3 .3M236 198.3h-.6l-.1 .6 .2-.1 .5 .1 .1 .1-.1 .5-.2 .1-.5-.1M260 198v2M261 191.5v6.5"/>
<path d="M263.5 195.1v1.5M264.8 195.7l-.4-.1-.3 .3 .1 .6h.6M264.8 195.1v1.5M265.5 196.5v.1M265.5 195.7v.1M267.3 196.6h.9M267.3 195.5l.4-.4v1.5M269.9 195l-1.3 2M270.2 195.1h1l-.5 .6 .4 .1v.7l-.2 .1-.7-.1M285.7 184.3a.66 .66 0 0 1 .7 .6 .66 .66 0 0 1-.7 .7zM286 198.3l-.4 .1-.2 .2-.1 .8 .3 .2 .4-.1 .1-.5-.1-.1-.4-.1-.3 .2"/>
</g>
<g fill="none" stroke="#480000" stroke-width=".3">
<path d="M263.6 193.1l.7-.1 .1-.2-.1-.4-.2-.1h-.5v1.5M263.9 193.1l.5 .7M265 193.3l.7-.2-.1-.2-.4-.1-.2 .2 .1 .7h.5M266.2 192.8l.4 1 .3-1M267.5 193.6v.2M267.5 192.9v.1M269.2 192.8l.4 1 .3-1M270.4 193.8h.9M270.4 192.7l.4-.4v1.5M271.9 193.6v.2M272.7 192.4l.2-.1a.8 .8 0 0 1 .5 .7 .8 .8 0 0 1-.5 .8l-.2-.2-.1-.4zM274.1 193.6v.2"/>
<path d="M274.8 192.4l.3-.1a.8 .8 0 0 1 .5 .7 .8 .8 0 0 1-.5 .8l-.3-.2-.1-.4z"/>
</g>
<path d="M178.7 188.2h1.1M179.3 188.2l-.3 2M180.4 188.9l-.1 1.3M180.5 188.2v.2M181.1 188.9h.7M181.5 188.2l-.3 1.7 .1 .2 .4 .1M182.6 188.2l-.2 1.7 .2 .3M183.4 189.5l1-.1-.1-.4h-.7l-.3 .9 .3 .3 .6-.1M185.1 190v.2M185.3 189l-.1 .2" fill="none" stroke="#480000" stroke-width=".4"/>
<g font-size="2.7" fill="#fff">
<text x="138.3" y="71.8">D2</text>
<text x="141.8" y="68.7">D1</text>
<text x="154.7" y="71.5">D13</text>
<text x="138.3" y="76.9">D3</text>
<text x="143.4" y="76" transform="rotate(-90 143.4 76)">10k</text>
<text x="146.6" y="76" transform="rotate(-90 146.6 76)">10k</text>
<text x="154.7" y="76.6">D14</text>
<text x="138.3" y="81.9">D4</text>
<text x="145.6" y="80.2" transform="rotate(-90 145.6 80.2)">4u7</text>
<text x="148.8" y="80.3" transform="rotate(-90 148.8 80.3)">0u1</text>
<text x="154.7" y="81.6">D15</text>
<text x="138.3" y="87">D5</text>
<text x="154.7" y="86.7">D16</text>
<text x="138.3" y="92.1">D6</text>
<text x="149.9" y="95" transform="rotate(-90 149.9 95)">U1</text>
<text x="154.7" y="91.8">D17</text>
<text x="138.3" y="97.2">D7</text>
<text x="154.7" y="96.9">D18</text>
<text x="138.3" y="102.3">D8</text>
<text x="138.3" y="107.3">D9</text>
<text x="154.7" y="107">D20</text>
<text x="155.6" y="102.1">D19</text>
<text x="137.5" y="112.4">D10</text>
<text x="154.7" y="112.1">D21</text>
<text x="137.5" y="117.5">D11</text>
<text x="154.7" y="117.2">D22</text>
<text x="137.5" y="122.6">D12</text>
<text x="154.7" y="122.3">D23</text>
<text x="144.5" y="136.8">12.72</text>
<text x="144.5" y="142.1">15.24</text>
<text x="178" y="190.3">Title:</text>
</g>
<text font-size="2.1" fill="#fff" x="143.9" y="101.9">TXE8116</text>
<g font-size="2" fill="#fff">
<text x="178" y="168.8">AISLER Project ID: ZZLMEGJE</text>
<text x="178" y="183.8">Sheet: Fabrication layers</text>
<text x="178" y="186.5">File: txe8116-module.kicad_pcb</text>
<text x="178" y="193.9">Size: A4</text>
<text x="178" y="196.7">KiCad E.D.A. 9.0.5+1 + KiBot v1.8.4</text>
<text x="200" y="193.9">Date: 2026-03-24_20-18-06</text>
<text x="263" y="196.7">Id: 1/3</text>
<text x="263" y="193.9">Rev: v1.0.0</text>
</g>
<g font-size="1.7" fill="#fff">
<text x="35" y="11.6">1</text>
<text x="85" y="11.6">2</text>
<text x="135" y="11.6">3</text>
<text x="185" y="11.6">4</text>
<text x="235" y="11.6">5</text>
<text x="285" y="11.6">6</text>
<text x="10.5" y="35.6">A</text>
<text x="285.5" y="35.6">A</text>
<text x="10.5" y="85.6">B</text>
<text x="285.5" y="85.6">B</text>
<text x="10.5" y="135.7">C</text>
<text x="285.5" y="135.7">C</text>
<text x="10.5" y="185.6">D</text>
<text x="285.5" y="185.6">D</text>
<text x="35" y="199.7">1</text>
<text x="85" y="199.7">2</text>
<text x="135" y="199.7">3</text>
<text x="185" y="199.7">4</text>
<text x="235" y="199.7">5</text>
<text x="285" y="199.7">6</text>
</g>
<g font-size="1.3" fill="#fff">
<text x="165.3" y="68.9" transform="rotate(-90 165.3 68.9)">J2</text>
<text x="139.9" y="124.7" transform="rotate(-90 139.9 124.7)">J1</text>
</g>
<g font-size="1.1" fill="#fff">
<text x="145.7" y="74.2" transform="rotate(-90 145.7 74.2)">R2</text>
<text x="148.9" y="74.2" transform="rotate(-90 148.9 74.2)">R1</text>
<text x="145" y="84.3" transform="rotate(-90 145 84.3)">C4</text>
<text x="148.2" y="84.3" transform="rotate(-90 148.2 84.3)">C3</text>
</g>
</svg>
